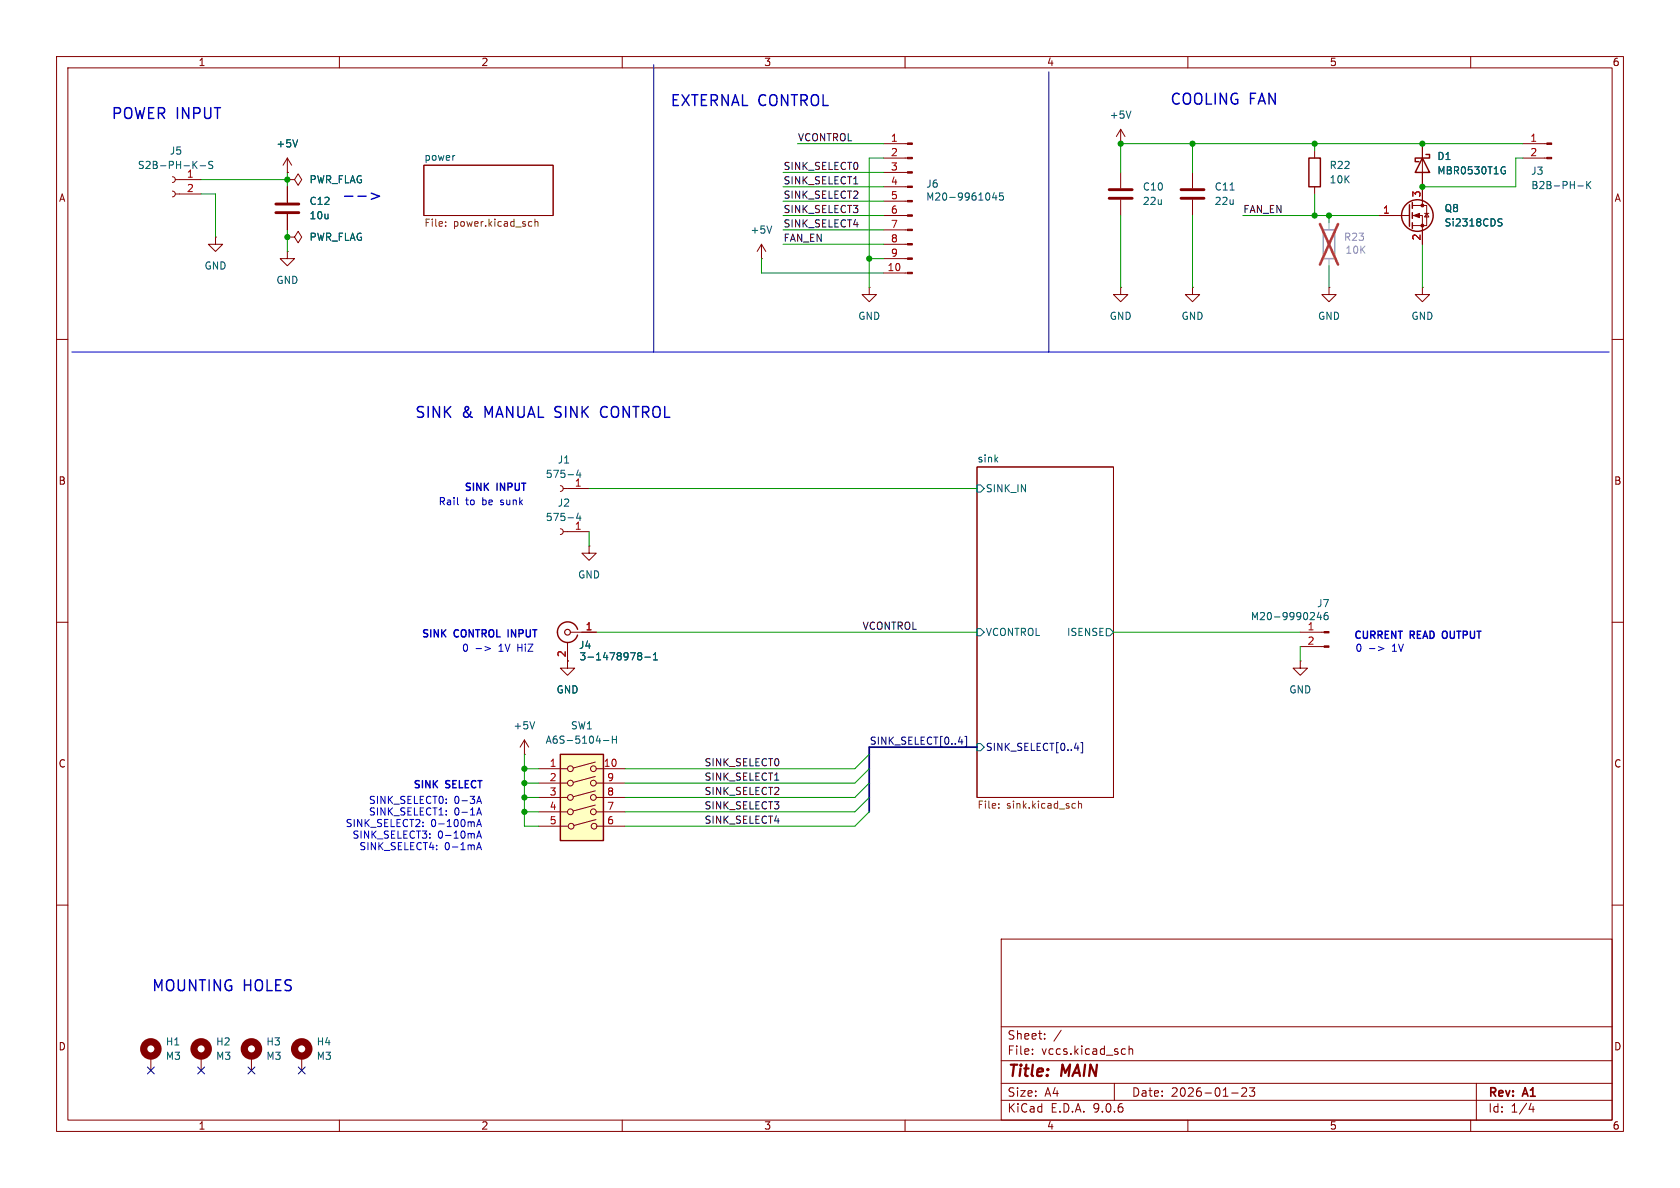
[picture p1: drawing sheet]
<svg xmlns="http://www.w3.org/2000/svg" width="297mm" height="210mm" viewBox="0 0 297 210" stroke-linecap="round" stroke-linejoin="round" font-family="sans-serif">
<g fill="none" stroke="#840000" stroke-width=".18">
<path d="M10 10h277v190h-277zM12 12h273v186h-273zM60 10v2M110 10v2M160 10v2M210 10v2M260 10v2M74.9 29.2h22.9v8.9h-22.9zM243.8 38.1h5.4M249.7 36.3h2.5v3.6h-2.5M249.7 38.1h1.8v5.1M251.5 33v3.3"/>
<path d="M251.8 37.7h.8M252.2 37.7l.4 .7h-.8zM269.2 25.4h4.3M269.2 27.9h4.3M10 60h2M285 60h2M172.7 82.6h24.1v58.4h-24.1zM10 110h2M100.3 113.5v4.6h1.3l-1.3 1.3-1.2-1.3h1.2M100.8 111.8h4.6M285 110h2M10 160h2"/>
<path d="M177 166h108v32h-108zM285 160h2M44.4 186.7v2.5M60 198v2M110 198v2M160 198v2M177 194.5h108M177 191.5h108M177 187.5h108M177 181.5h108M182.5 186.3v.1M182.5 185.5v.1"/>
<path d="M184.7 183.6v.1M184.7 182.8v.1M187.6 182.1l-1.3 2M197 191.5v3M198.5 185.4l.5 .1M199 186.3l-.5 .1M199.6 185.5l.2-.1 .4 .1v.9M199.6 184.9v1.5M210 198v2M217.7 193.2h1.2M219.5 192.4l.6-.1 .2 .1 .1 .3-.9 1.1h.9M220.9 192.3h.9l-.5 .6 .4 .1v.7l-.2 .1h-.4l-.2-.1"/>
<path d="M260 198v2M261 191.5v6.5M270.7 195l-.4 1.1h.9M271 195.6v1"/>
</g>
<g fill="none" stroke="#006464" stroke-width=".18">
<path d="M80.3 27.5h.1M264.9 39.2l.5 .2 .1 .2-.1 .3h-.4M264.9 38.7h.6M278.9 32.9h1M280.5 32.1v1.2M280.7 32.6l.5 .7M281.2 32.1l-.7 .7M172.7 85.7h.7l.6 .7-.6 .6h-.7zM113 115.9l-.3-.2 .3-.3h.2l.3 .2-.3 .3M113 115.9l-.3 .3 .1 .3 .2 .2 .3-.1 .2-.2v-.2l-.3-.3M113 115.9h.2M114 116.2h1"/>
<path d="M115.5 116.7h.7M115.5 115.8l.4-.4v1.3M172.7 111.1h.7l.6 .7-.6 .6h-.7zM195.6 111.1h.6l.6 .7-.6 .6h-.6zM172.7 131.4h.7l.6 .7-.6 .6h-.7z"/>
</g>
<path d="M189.9 132.2h.8M191.1 131.3h.3v1.8h-.3" fill="none" stroke="#000084" stroke-width=".18"/>
<path d="M78.8 39.9v.1M78.8 39.2v.1M93.7 39.2h.3M94 39.9l-.3 .1M94.6 39.3l.1-.1h.3l.1 .8M94.6 38.7v1.3M176.6 142.8v.1M176.6 142.1v.1M189.8 142l.3 .1M190.1 142.8l-.3 .1M190.7 142.2l.1-.2 .3 .1 .1 .8M190.7 141.6v1.3" fill="none" stroke="#725600" stroke-width=".18"/>
<circle cx="44.4" cy="185.4" r="1.27" fill="none" stroke="#840000" stroke-width="1.3"/>
<g fill="none" stroke="#840000" stroke-width=".25">
<path d="M249.2 36.2v3.8M249.7 35.8v1M249.7 37.6v1M249.7 39.4v1M102.1 111.3a1.81 1.81 0 0 0-2.8-1 1.81 1.81 0 0 0 0 2.9 1.81 1.81 0 0 0 2.8-.9"/>
<circle cx="250.6" cy="38.1" r="2.79"/>
</g>
<g fill="#840000" stroke="#840000" stroke-width=".18">
<path d="M249.9 38.1l1.1-.4v.8z"/>
<path d="M273.5 25.3h.8v.2h-.8z"/>
<path d="M273.5 27.8h.8v.3h-.8z"/>
<circle cx="251.5" cy="36.3" r=".25"/>
<circle cx="251.5" cy="39.9" r=".25"/>
</g>
<circle cx="100.3" cy="111.8" r=".51" fill="none" stroke="#840000" stroke-width=".2"/>
<path d="M99.1 133.4h7.6v15.2h-7.6z" fill="#ffffc2"/>
<g fill="none" stroke="#840000" stroke-width=".18">
<path d="M30.5 31.2l.3 .2 .2 .4-.2 .3-.3 .2M30.5 33.8l.3 .1 .2 .4-.2 .3-.3 .2M31 31.8h4.6M31 34.3h4.6M50.8 31.8h1.3l.6-1.1 .6 1.1-.6 1-.6-1M50.8 31.8h.1M50.8 30.5h.1M50.8 27.9l-.8 1.3M50.8 27.9l.8 1.3M50.8 27.9v2.6M50.8 33v2.8M50.8 37.8v2.8"/>
<path d="M156.2 25.4h4.2M156.2 27.9h4.2M156.2 30.5h4.2M156.2 33h4.2M156.2 35.6h4.2M156.2 38.1h4.2M198.1 25.4h.1M198.1 22.9v2.5M198.1 30.5v2.8M198.1 35.3v2.8M198.1 22.9l-.7 1.2M198.1 22.9l.8 1.2"/>
<path d="M210.8 30.5v2.8M210.8 35.3v2.8M232.4 26.7v1.2M232.4 33v1.3M243.8 38.1h2.6M251.5 25.4v10.2M38.1 41.9v1.3h1.3l-1.3 1.3-1.3-1.3h1.3M38.1 41.9h.1M50.8 44.5v1.2h1.3l-1.3 1.3-1.3-1.3h1.3M50.8 44.5h.1M50.8 41.9h1.3l.6-1 .6 1-.6 1-.6-1M50.8 41.9h.1"/>
<path d="M134.6 45.7h.1M134.6 43.2l-.7 1.3M134.6 43.2l.8 1.3M134.6 43.2v2.5M153.7 50.8v1.3h1.2l-1.2 1.2-1.3-1.2h1.3M153.7 50.8h.1M156.2 40.6h4.2M156.2 43.2h4.2M156.2 45.7h4.2M156.2 48.3h4.2M198.1 50.8v1.3h1.3l-1.3 1.2-1.3-1.2h1.3M198.1 50.8h.1"/>
<path d="M210.8 50.8v1.3h1.3l-1.3 1.2-1.3-1.2h1.3M210.8 50.8h.1M234.9 50.8v1.3h1.3l-1.3 1.2-1.2-1.2h1.2M234.9 50.8h.1M251.5 50.8v1.3h1.2l-1.2 1.2-1.3-1.2h1.3M251.5 50.8h.1M251.5 40.6v2.6M99.1 85.9l.3 .1 .2 .4-.2 .3-.3 .2M99.1 93.5l.3 .1 .2 .4-.2 .3-.3 .2M99.6 86.4h4.5M99.6 94h4.5M104.1 96.5v1.3h1.3l-1.3 1.3-1.2-1.3h1.2"/>
<path d="M104.1 96.5h.1M100.3 114.3v2.5M102.9 111.8h2.5M229.9 116.8v1.3h-1.3l1.3 1.3 1.2-1.3h-1.2M229.9 116.8h.1M229.9 111.8h4.2M229.9 114.3h4.2M92.7 133.4h.1M92.7 130.8l.8 1.3M92.7 130.8l-.8 1.3M92.7 130.8v2.6M95.2 135.9h5.1"/>
<path d="M95.2 138.4h5.1M105.2 134.7l-3.9 1.1M105.2 137.3l-3.9 1M105.2 139.8l-3.9 1M105.4 135.9h5.1M105.4 138.4h5.1M95.2 141h5.1M95.2 143.5h5.1M95.2 146.1h5.1M105.2 142.3l-3.9 1.1M105.4 144.9l-3.9 1M105.4 141h5.1"/>
<path d="M105.4 143.5h5.1M105.4 146.1h5.1M26.7 186.7v2.5M35.6 186.7v2.5M53.3 186.7v2.5"/>
<circle cx="100.8" cy="138.4" r=".51"/>
<circle cx="100.8" cy="135.9" r=".51"/>
<circle cx="104.9" cy="135.9" r=".51"/>
<circle cx="104.9" cy="138.4" r=".51"/>
<circle cx="100.8" cy="141" r=".51"/>
<circle cx="100.8" cy="143.5" r=".51"/>
<circle cx="101" cy="146.1" r=".51"/>
<circle cx="104.9" cy="143.5" r=".51"/>
<circle cx="104.9" cy="141" r=".51"/>
<circle cx="105" cy="146.1" r=".51"/>
</g>
<path d="M231.4 27.9h2v5.1h-2zM251.5 27.9l1.2 2.6h-2.5zM252.1 27.3h.6v.6h-2.5v.7h.6M99.1 133.4h7.6v15.2h-7.6z" fill="none" stroke="#840000" stroke-width=".25"/>
<g fill="none" stroke="#006464" stroke-width=".18">
<path d="M199.9 19.6l-.4 1.3M34.3 29.1l.5 .7M34.8 28.5l-.7 .7M35.4 29.3h.9M37.6 28.6l-.5-.1-.1 .1v.4l.5 .2 .1 .3-.2 .3-.5-.1M52.6 24.7l-.4 1.3M136.4 39.9l-.4 1.3M175.8 34l-.3 1h.8M176.1 34.5v.9M177.3 34.1h-.6v.6l.2-.1 .4 .1 .1 .1-.1 .5-.1 .1-.5-.1M217.5 33.6h.7M264.9 39.2l.5 .2 .1 .2-.1 .3h-.4"/>
<path d="M264.9 38.7h.6M265.8 29.5h.3M265.9 30.2h.2v.4l-.3 .1M102.2 83.1l-.3 .9h.8M102.2 90.7l-.3 .9h.8M102.5 83.6v.8M102.5 91.2v.8M113 115.9l-.3-.2 .3-.3h.2l.3 .2-.3 .3M113 115.9l-.3 .3 .1 .3 .2 .2 .3-.1 .2-.2v-.2l-.3-.3M113 115.9h.2M114 116.2h1M115.5 116.7h.7"/>
<path d="M115.5 115.8l.4-.4v1.3M233.2 108.2l-.3 .9h.8M233.5 108.7v.8M234.7 108.3h-.4a.86 .86 0 0 0 0 1.2l.4-.1 .1-.4-.2-.2h-.3l-.2 .2M94.5 127.6l-.4 1.2M106.7 130.9h.9M108.3 130.1v1.3M108.3 130.7h.7M109 130.1v1.3"/>
</g>
<g fill="none" stroke="#840000" stroke-width="1.3">
<circle cx="26.7" cy="185.4" r="1.27"/>
<circle cx="35.6" cy="185.4" r="1.27"/>
<circle cx="53.3" cy="185.4" r="1.27"/>
</g>
<g fill="#840000" stroke="#840000" stroke-width=".18">
<path d="M160.4 25.3h.9v.2h-.9z"/>
<path d="M160.4 27.8h.9v.3h-.9z"/>
<path d="M160.4 30.4h.9v.2h-.9z"/>
<path d="M160.4 32.9h.9v.2h-.9z"/>
<path d="M160.4 35.4h.9v.3h-.9z"/>
<path d="M160.4 38h.9v.2h-.9z"/>
<path d="M160.4 40.5h.9v.3h-.9z"/>
<path d="M160.4 43.1h.9v.2h-.9z"/>
<path d="M160.4 45.6h.9v.2h-.9z"/>
<path d="M160.4 48.1h.9v.3h-.9z"/>
<path d="M234.1 111.6h.8v.3h-.8z"/>
<path d="M234.1 114.2h.8v.2h-.8z"/>
</g>
<path d="M48.8 36.1h4M48.8 37.6h4M196.1 33.5h4.1M196.1 35.1h4.1M208.8 33.5h4.1M208.8 35.1h4.1" fill="none" stroke="#840000" stroke-width=".51"/>
<path d="M233.9 40.6h2.1v5.1h-2.1z" fill="none" stroke="#a1a1a1" stroke-width=".25"/>
<path d="M234.9 39.4v1.2M234.9 45.7v1.3" fill="none" stroke="#a1a1a1" stroke-width=".18"/>
<path d="M233.3 39.6l3.3 7.2M236.6 39.6l-3.3 7.2" fill="none" stroke="#e12e31" stroke-width=".46"/>
<path d="M169.4 131.1h.8M170.6 130.2h.3v1.8h-.3M26.1 188.6l1.2 1.2M27.3 188.6l-1.2 1.2M35 188.6l1.2 1.2M36.2 188.6l-1.2 1.2M43.8 188.6l1.3 1.2M45.1 188.6l-1.3 1.2M52.7 188.6l1.2 1.2M53.9 188.6l-1.2 1.2" fill="none" stroke="#000084" stroke-width=".18"/>
<g fill="none" stroke="#0000c2" stroke-width=".18">
<path d="M115.6 11.4v50.8M185.4 12.7v49.5M12.7 62.2h271.8M80.9 89.2h.2M84.2 114.7h.9M85.7 114.3l1 .4-1 .3M242.1 114.7h1M243.7 114.3l.9 .4-.9 .3M84.3 142l.4-1.2 .4 1.2M84.3 144.1l.4-1.3 .4 1.3M84.3 146.1l.4-1.2 .4 1.2M84.3 148.2l.4-1.3 .4 1.3"/>
<path d="M84.3 150.2l.4-1.3 .4 1.3M84.4 141.7h.6M84.4 143.7h.6M84.4 145.8h.6M84.4 147.8h.6M84.4 149.9h.6"/>
</g>
<path d="M172.7 132.1h-19v11.4" fill="none" stroke="#000084" stroke-width=".3"/>
<g fill="none" stroke="#009600" stroke-width=".18">
<path d="M35.6 34.3h2.5v7.6M35.6 31.8h15.2M50.8 30.5v2.5M138.4 30.5h17.8M138.4 33h17.8M138.4 35.6h17.8M138.4 38.1h17.8M141 25.4h15.2M156.2 27.9h-2.5v22.9M198.1 38.1v12.7M210.8 25.4v5.1M210.8 38.1v12.7"/>
<path d="M219.7 38.1h24.1M232.4 25.4v1.3M232.4 34.3v3.8M234.9 38.1v1.3M269.2 25.4h-71.1v5.1M269.2 27.9h-1.2v5.1h-16.5M50.8 40.6v3.9M134.6 45.7v2.6h21.6M138.4 43.2h17.8M138.4 40.6h17.8M153.7 45.7h2.5M234.9 47v3.8"/>
<path d="M251.5 43.2v7.6M104.1 86.4h68.6M104.1 94v2.5M105.4 111.8h67.3M196.8 111.8h33.1M229.9 114.3v2.5M92.7 133.4v12.7h2.5M92.7 135.9h2.5M92.7 138.4h2.5M153.7 138.4l-2.6 2.6h-40.6M153.7 133.4l-2.6 2.5h-40.6M153.7 135.9l-2.6 2.5h-40.6"/>
<path d="M92.7 141h2.5M92.7 143.5h2.5M153.7 141l-2.6 2.5h-40.6M153.7 143.5l-2.6 2.6h-40.6"/>
</g>
<path d="M60.9 34.7h1.5M63.3 34.7h1.4M65.6 34.1l1.5 .6-1.5 .5M106.4 72.1a1.32 1.32 0 0 0 0 1.4" fill="none" stroke="#0000c2" stroke-width=".25"/>
<g fill="#009600" stroke="#009600" stroke-width=".18">
<circle cx="92.7" cy="135.9" r=".46"/>
<circle cx="92.7" cy="138.4" r=".46"/>
<circle cx="92.7" cy="143.5" r=".46"/>
<circle cx="92.7" cy="141" r=".46"/>
<circle cx="153.7" cy="45.7" r=".46"/>
<circle cx="210.8" cy="25.4" r=".46"/>
<circle cx="232.4" cy="25.4" r=".46"/>
<circle cx="198.1" cy="25.4" r=".46"/>
<circle cx="50.8" cy="41.9" r=".46"/>
<circle cx="50.8" cy="31.8" r=".46"/>
<circle cx="234.9" cy="38.1" r=".46"/>
<circle cx="232.4" cy="38.1" r=".46"/>
<circle cx="251.5" cy="25.4" r=".46"/>
<circle cx="251.5" cy="33" r=".46"/>
</g>
<g font-size="2.8" fill="#840000">
<text x="178" y="190.9">Title:</text>
<text x="187.7" y="190.9">MAIN</text>
</g>
<g font-size="2.7" fill="#0000c2">
<text x="19.6" y="21.4">POWER INPUT</text>
<text x="118.4" y="19.1">EXTERNAL CONTROL</text>
<text x="206.7" y="18.9">COOLING FAN</text>
<text x="73.2" y="74.2">SINK</text>
<text x="81.7" y="74.2">&amp;</text>
<text x="85.9" y="74.2">MANUAL SINK</text>
<text x="107.1" y="74.2">CONTROL</text>
<text x="26.7" y="175.6">MOUNTING HOLES</text>
</g>
<g font-size="2.1" fill="#840000">
<text x="178" y="184">Sheet:</text>
<text x="178" y="186.7">File:</text>
<text x="184.1" y="186.7">vccs.kicad_sch</text>
<text x="178" y="196.9">KiCad</text>
<text x="178" y="194.1">Size:</text>
<text x="184.7" y="194.1">A4</text>
<text x="185.7" y="196.9">E.D.A.</text>
<text x="193.3" y="196.9">9.0.6</text>
<text x="200" y="194.1">Date:</text>
<text x="207" y="194.1">2026-01-23</text>
<text x="263" y="194.3">Rev:</text>
<text x="263" y="196.9">Id:</text>
<text x="267.1" y="196.9">1/4</text>
<text x="269.4" y="194.3">A1</text>
</g>
<g font-size="1.8" fill="#840000">
<text x="35" y="11.9">1</text>
<text x="85" y="11.9">2</text>
<text x="135" y="11.9">3</text>
<text x="185" y="11.9">4</text>
<text x="235" y="11.9">5</text>
<text x="285" y="11.9">6</text>
<text x="10.3" y="35.9">A</text>
<text x="285.3" y="35.9">A</text>
<text x="10.3" y="85.9">B</text>
<text x="285.3" y="85.9">B</text>
<text x="10.3" y="135.9">C</text>
<text x="285.3" y="135.9">C</text>
<text x="10.3" y="185.9">D</text>
<text x="285.3" y="185.9">D</text>
<text x="35" y="199.9">1</text>
<text x="85" y="199.9">2</text>
<text x="135" y="199.9">3</text>
<text x="185" y="199.9">4</text>
<text x="235" y="199.9">5</text>
<text x="285" y="199.9">6</text>
</g>
<g font-size="1.8" fill="#006464">
<text x="196.1" y="21.2">+5V</text>
<text x="29.9" y="27.5">J5</text>
<text x="48.8" y="26.3">+5V</text>
<text x="74.9" y="28.5">power</text>
<text x="254" y="28.5">D1</text>
<text x="24.3" y="30.1">S2B-PH-K-S</text>
<text x="54.6" y="32.6">PWR_FLAG</text>
<text x="163.6" y="35.7">M20-9961045</text>
<text x="163.7" y="33.4">J6</text>
<text x="201.9" y="33.9">C10</text>
<text x="214.6" y="33.9">C11</text>
<text x="235" y="30.1">R22</text>
<text x="235" y="32.6">10K</text>
<text x="254" y="31">MBR0530T1G</text>
<text x="270.6" y="31.1">J3</text>
<text x="270.6" y="33.6">B2B-PH-K</text>
<text x="54.6" y="36.4">C12</text>
<text x="54.6" y="39">10u</text>
<text x="132.6" y="41.5">+5V</text>
<text x="201.9" y="36.4">22u</text>
<text x="214.6" y="36.4">22u</text>
<text x="255.3" y="37.7">Q8</text>
<text x="255.3" y="40.2">Si2318CDS</text>
<text x="36.1" y="47.9">GND</text>
<text x="54.6" y="42.8">PWR_FLAG</text>
<text x="48.8" y="50.4">GND</text>
<text x="151.6" y="56.7">GND</text>
<text x="196.1" y="56.7">GND</text>
<text x="208.8" y="56.7">GND</text>
<text x="232.9" y="56.7">GND</text>
<text x="249.4" y="56.7">GND</text>
<text x="98.5" y="82.1">J1</text>
<text x="172.7" y="81.8">sink</text>
<text x="96.4" y="84.7">575-4</text>
<text x="98.5" y="89.8">J2</text>
<text x="174.2" y="87.2">SINK_IN</text>
<text x="96.4" y="92.3">575-4</text>
<text x="102.1" y="102.5">GND</text>
<text x="232.7" y="107.5">J7</text>
<text x="174.2" y="112.6">VCONTROL</text>
<text x="188.5" y="112.6">ISENSE</text>
<text x="221" y="109.8">M20-9990246</text>
<text x="102.3" y="114.9">J4</text>
<text x="102.3" y="116.9">3-1478978-1</text>
<text x="98.3" y="122.8">GND</text>
<text x="227.8" y="122.8">GND</text>
<text x="90.7" y="129.1">+5V</text>
<text x="96.4" y="131.7">A6S-5104-H</text>
<text x="100.8" y="129.1">SW1</text>
<text x="29.2" y="185">H1</text>
<text x="38.1" y="185">H2</text>
<text x="47" y="185">H3</text>
<text x="55.9" y="185">H4</text>
<text x="29.2" y="187.6">M3</text>
<text x="38.1" y="187.6">M3</text>
<text x="47" y="187.6">M3</text>
<text x="55.9" y="187.6">M3</text>
</g>
<g font-size="1.8" fill="#0f0f0f">
<text x="141" y="25.1">VCONTROL</text>
<text x="138.4" y="35.2">SINK_SELECT2</text>
<text x="138.4" y="30.1">SINK_SELECT0</text>
<text x="138.4" y="32.7">SINK_SELECT1</text>
<text x="138.4" y="37.8">SINK_SELECT3</text>
<text x="138.4" y="40.3">SINK_SELECT4</text>
<text x="219.7" y="37.8">FAN_EN</text>
<text x="138.4" y="42.8">FAN_EN</text>
<text x="152.4" y="111.4">VCONTROL</text>
<text x="124.5" y="135.5">SINK_SELECT0</text>
<text x="124.5" y="140.6">SINK_SELECT2</text>
<text x="124.5" y="143.2">SINK_SELECT3</text>
<text x="124.5" y="138.1">SINK_SELECT1</text>
<text x="124.5" y="145.7">SINK_SELECT4</text>
</g>
<g font-size="1.8" fill="#a90000">
<text x="157.4" y="25.1">1</text>
<text x="157.4" y="27.7">2</text>
<text x="270.4" y="25.1">1</text>
<text x="270.4" y="27.7">2</text>
<text x="32.9" y="31.5">1</text>
<text x="32.9" y="34">2</text>
<text x="157.4" y="30.2">3</text>
<text x="157.4" y="32.8">4</text>
<text x="157.4" y="35.3">5</text>
<text x="251.2" y="35" transform="rotate(-90 251.2 35)">3</text>
<text x="157.4" y="37.8">6</text>
<text x="157.4" y="40.4">7</text>
<text x="244.4" y="37.8">1</text>
<text x="157.4" y="42.9">8</text>
<text x="157.4" y="45.5">9</text>
<text x="251.2" y="42.6" transform="rotate(-90 251.2 42.6)">2</text>
<text x="156.8" y="48">10</text>
<text x="101.5" y="86.1">1</text>
<text x="101.5" y="93.7">1</text>
<text x="103.4" y="111.5">1</text>
<text x="231.1" y="111.5">1</text>
<text x="100.1" y="116.3" transform="rotate(-90 100.1 116.3)">2</text>
<text x="231.1" y="114">2</text>
<text x="97.1" y="135.6">1</text>
<text x="106.6" y="135.6">10</text>
<text x="97.1" y="138.2">2</text>
<text x="97.1" y="140.7">3</text>
<text x="97.1" y="143.3">4</text>
<text x="107.2" y="138.2">9</text>
<text x="107.2" y="140.7">8</text>
<text x="107.2" y="143.3">7</text>
<text x="97.1" y="145.8">5</text>
<text x="107.2" y="145.8">6</text>
</g>
<g font-size="1.8" fill="#725600">
<text x="74.9" y="40.4">File:</text>
<text x="80.2" y="40.4">power.kicad_sch</text>
<text x="172.7" y="143.3">File:</text>
<text x="177.9" y="143.3">sink.kicad_sch</text>
</g>
<g font-size="1.8" fill="#989898">
<text x="237.5" y="42.8">R23</text>
<text x="237.8" y="45.1">10K</text>
</g>
<g font-size="1.8" fill="#0000c2">
<text x="77.4" y="89.5">Rail</text>
<text x="81.9" y="87.1">SINK</text>
<text x="82.3" y="89.5">to</text>
<text x="85.4" y="89.5">be</text>
<text x="87.8" y="87.1">INPUT</text>
<text x="88.8" y="89.5">sunk</text>
<text x="74.4" y="113">SINK</text>
<text x="80.3" y="113">CONTROL</text>
<text x="90.3" y="113">INPUT</text>
<text x="239.2" y="113.3">CURRENT</text>
<text x="249.3" y="113.3">READ</text>
<text x="255.5" y="113.3">OUTPUT</text>
<text x="81.6" y="115.4">0</text>
<text x="88.3" y="115.4">1V</text>
<text x="91.8" y="115.4">HiZ</text>
<text x="239.5" y="115.4">0</text>
<text x="246.3" y="115.4">1V</text>
<text x="65.1" y="142.3">SINK_SELECT0:</text>
<text x="72.9" y="139.7">SINK</text>
<text x="78.8" y="139.7">SELECT</text>
<text x="80.3" y="142.3">0-3A</text>
<text x="61" y="146.4">SINK_SELECT2:</text>
<text x="62.2" y="148.5">SINK_SELECT3:</text>
<text x="65.1" y="144.4">SINK_SELECT1:</text>
<text x="76.2" y="146.4">0-100mA</text>
<text x="77.4" y="148.5">0-10mA</text>
<text x="80.3" y="144.4">0-1A</text>
<text x="63.4" y="150.5">SINK_SELECT4:</text>
<text x="78.6" y="150.5">0-1mA</text>
</g>
<g font-size="1.8" fill="#000084">
<text x="153.7" y="131.7">SINK_SELECT[0..4]</text>
<text x="174.2" y="132.9">SINK_SELECT[0..4]</text>
</g>
</svg>
